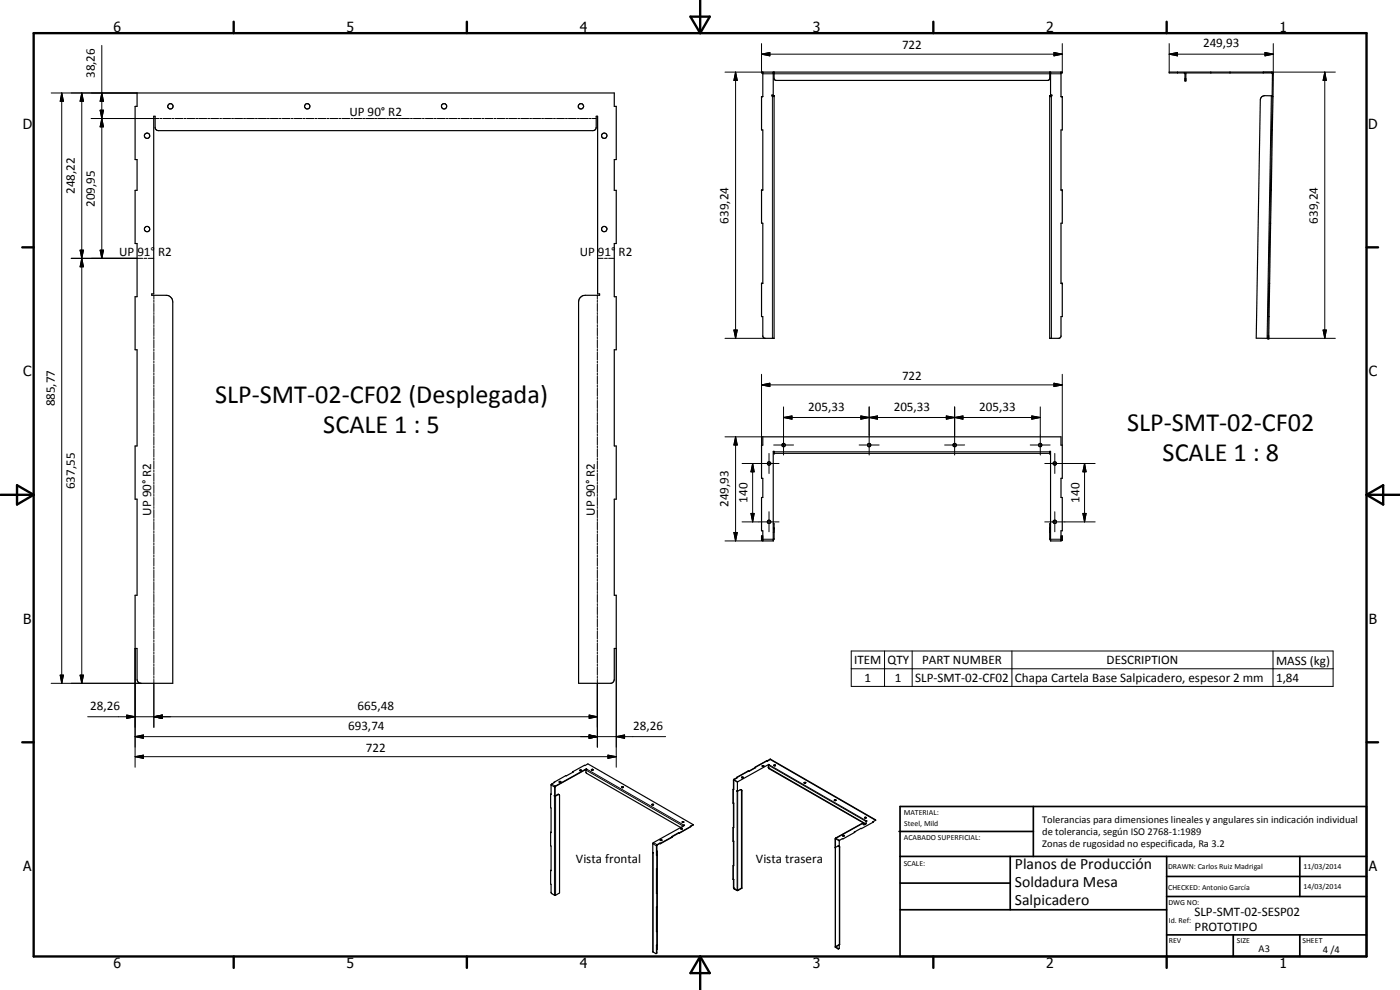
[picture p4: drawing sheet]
<svg xmlns="http://www.w3.org/2000/svg" width="420mm" height="297mm" viewBox="0 0 420 297" stroke-linecap="round" stroke-linejoin="round" font-family="sans-serif">
<g fill="none" stroke="#000" stroke-width=".35">
<path d="M41.1 27.9h143.3v4h.5v16h-.5v9.2h.5v16h-.5v15.9h.5v15.9h-.5v28.9h.5v16h-.5v28.8h.5v16h-.5l-.1 9.5-.2 .5-.7 .4h-9.8v-114.4a2 2 0 0 1 2-2h4.3v-.4h-.5v-53.3h-.5l-.1 3.8-.4 .4-.4 .1h-130.5l-.6-.2-.3-.6v-3.5h-.5v53.3h-.6v.4h4.4a2 2 0 0 1 1.9 2v114.4h-9.7l-.7-.4-.2-.5-.1-9.5h-.6v-16h.6v-28.8h-.6v-16h.6v-28.9h-.6v-15.9h.6v-15.9h-.6v-16h.6v-9.2h-.6v-16h.6zM228.9 21.6v7.4h-.4v10h.4v18h-.4v10h.4v18h-.4v10h.4l.1 6.1 .5 .4h2.8v-72.8h-.6v-.2h.4v-6.9M228.9 21.9h-.4v-.3h90.3v.3h-.4M232.1 21.9h.2M232.1 28.7h.1M232.3 21.6v2.1l.4 .4h81.9l.4-.4v-2.1M315 21.9h.3M315.3 21.6v6.9h.4v.2h-.7v72.8h2.9l.4-.4 .1-6.1h.4v-10h-.4v-18h.4v-10h-.4v-18h.4v-10h-.4v-7.4M315.3 28.7h.1M353.4 21.6v.3M355.5 21.9l.1 2.2h.3l-.1-2.2M363.4 21.6v.3"/>
<path d="M369.1 21.6v.3M379.1 21.6v.3M381.6 39h.2M381.6 39l-1 56M381.8 29l.1-7-.2-.1h-30.8v-.3h30.9l.3 .5-.1 6.9M381.8 28.7h-2.3a1.3 1.3 0 0 0-1.3 1.3l-1.2 71.5h3.8l.1-6.5M381.8 29h.2M381.8 29l-.2 10M381.8 39l-.3 18M382 29l-.2 10M381.3 57h.2M381.5 57l-.2 10"/>
<path d="M381.1 67h.2M381.3 67l-.4 28M380.6 95h.3M380.6 95l-.1 6.5M380.8 85h.2M228.9 131.1h89.5v2.5h.4v9.9h-.4v5.8h.4v10h-.4v3h-3.1v-26.9h-.3v.6h-82.7v-.6h-.2v26.9h-3.2v-3h-.4v-10h.4v-5.8h-.4v-9.9h.4zM232.1 157.1h.2v4.6l-.2 .4M315.3 157.1h-.3v4.6l.3 .4M228.5 161.7h.4M228.5 161h.4M228.5 161.4h.4M228.5 161.9h.4"/>
<path d="M228.9 160.8h-.4v.4h.4M228.9 161.2h-.4v1h.4M318.4 160.8h.4v.4h-.4M318.4 161.2h.4v1h-.4M318.4 161.7h.4M318.4 161h.4M318.4 161.4h.4M318.4 161.9h.4M165.3 238.3l.1 11.5-.1-.1M165.3 238.3h.1M166.3 234.7l-.9 .8v2.9l-.1-.1M166.3 234.7l.1 .1"/>
<path d="M166.4 238.8h.1M167.7 238.4l.2 .3v29.2l-1.3 .7-1.2-.8-.1-6.6M167.7 238.4l-1 .5-.3-.1M167.7 238.4l-1.2 .4M167.8 234.7h.5M167.8 234.7l.2-.3 .3 .3M171.9 231.6l4.5-2.4 31.7 18.2M171.9 231.6h.1l-5.7 3.1M171.9 231.7h.1M171.9 231.6v.1M174 231.1v.1M174 231.2h.5"/>
<path d="M174.1 231.1l.4 .1-.4 .1zM176 230.8l-.2 1 .3 .2 28.2 16.3M176 230.7v.1M176 230.7l-9.4 5.2-.1 2.9M176 230.8l-9.3 5.2-.2 .2v2.6M177.5 231h.5M178 230.9l-.3-.1-.2 .2M178 230.9v.1M178 231h-.5M186.6 236.2l.3-.1 .1 .2M186.6 236.2l.4 .1M186.6 236.2l.5 .1"/>
<path d="M220.1 236.8l-.1 4.2M220.1 236.8v4.1M220.2 234h.1M221.1 233.3l.1 .1-1 .7v2.8l-.1-.1M221.1 233.4l-1 .7v2.8M221.2 237.4h.1M221.3 237.3l-.1-.1 .1 .2 .9-.5 .3 .2v29.3M221.3 237.3l-.1 .1M222.4 236.9l.3 .4v29.2M222.6 233.2h.4M222.6 233.2l.1 .2 .3-.2M222.6 233.2h.1"/>
<path d="M224.6 231.3l-3.5 2M224.6 231.3l.1 .1M224.6 231.4l-3.5 1.9M224.6 231.4l.1 .1M224.6 231.3v.1M224.7 231.4v.1M226.6 230.3l-1.9 1.1M226.6 230.3h.2l-2.1 1.2M228.8 229.8h.4M228.8 229.8l.1 .2 .3-.2M230.2 228.2l-3.6 2.1M230.2 228.2l.1 .1"/>
<path d="M230.2 228.3l.1 .1M230.2 228.3l-3.6 2M230.2 228.2v.1M230.3 228.3v.1M230.6 229.5v.8l.2 .3 29.1 16.6M230.7 229.5h-.1M230.7 229.5l.1 1 29.1 16.7M230.7 229.4v.1M230.7 229.5h.1M230.7 229.4l-9.3 5.2-.1 2.7M231.2 227.8l-.9 .5M231.2 227.8l31.6 18.3"/>
<path d="M231.2 227.9l31.6 18.2M231.2 227.9l-.9 .5M231.2 227.8v.1M232.2 229.6l.4-.1 .1 .2-.3 .1zM232.3 229.6h.4M241.3 234.8h.5M241.3 234.8l.5 .1M241.3 234.9h.1M241.3 234.8v.1M241.8 234.9h-.4M165.3 249.7l.1 11.5h-.1M165.3 249.7h.1"/>
<path d="M195.7 241.4h.5M195.7 241.5h.4M195.9 255.7l.1 .2-.1-.1M197 256.6l.1 .1M197.1 256.7v11.3M197.1 255.3v29.6M197.1 256.5v.2M197.1 256.5l-.1 .1M198.1 253l-1 .6-.1 3M198.1 253.1l-1 .5v2.9M198.1 253h.1M198.1 253.1l.1 .1"/>
<path d="M198.1 253v.1M198.2 252l.5 .1-.3 .1zM198.2 252.1h.4M198.2 253v.2M201.7 251.1l-3.5 1.9M201.7 251.1l-3.5 2.1M203.7 249.9l-2.1 1.1 .1 .1M203.7 250l-2 1.1M203.7 249.9h.1M203.7 250l.1 .1M203.7 249.9v.1M203.8 249.9v.2"/>
<path d="M204.3 248.7l.2-.2 .3 .2M204.8 246.7l.2-.2 .2 .2M204.8 246.7h.4M204.8 246.6v.1M204.8 248.6l-.5 .1M204.8 246.6l.4 .1M205.3 247.6h.1l-9.5 5.4v32.6M205.3 247.6l-.2 .2M205.3 247.6v.1M207.3 248l-3.5 1.9M207.3 248l-3.5 2.1M208.1 247.4l-.9 .5 .1 .1"/>
<path d="M208.1 247.4l-.8 .5M220 252.4l.1 .1M220 241h.1M220.1 248.3l-.1 4.1M220.1 259.7l-.1 4.1M220.1 252.3l.1 .1M220.1 252.3l-.1 .1M220.1 248.3v4M220.1 259.7v4.1M220.1 240.9l.1 .1M220.1 240.9l-.1 .1M220.1 241v7.3"/>
<path d="M220.1 252.5v7.2M220.2 241l-.1 7.3M220.2 252.4l-.1 7.3M220.2 252.4l-.1 .1M220.2 241h-.1M250.4 240l.3 .2M250.4 240.1l.4 .1M250.4 240.1l.3-.2 .1 .3M250.4 240.1h.1M250.7 251.7v2.6M250.7 254.3h.1M250.8 251.5v.1"/>
<path d="M250.8 240.1l-.1 .1M250.9 240.1h-.1M251.8 253.8l-1.1 .5M251.8 253.8l.1 29.6M251.8 253.8l.1 .1M251.9 253.9l.1 29.5M252.9 250.7h.5M252.9 250.6l.5 .1-.4 .2zM256.4 249.6l.1 .2M256.5 249.8l-4.5 2.3-.1 1.8M259 246.9l-8.2 4.6-.2 .2 .1 32.5 .8 .5 .3-.1M259.1 247.3h.4"/>
<path d="M259.1 247.3h.1M259.1 246.9l-8.3 4.6M259.5 245.3h.1M259.5 247.3l-.1 .1-.3-.1M259.5 247.3h.1M259.5 245.2l.5 .1M259.5 245.2v.1M259.9 246.5v.7M260 245.3h-.5M260 245.3l-.3 .2-.2-.1M260 246.3l-.1 .2zM262 246.5l.1 .2"/>
<path d="M262.1 246.7l-5.7 3 .1 .1M262.8 246.1l-.9 .5 .2 .1M165.3 261.2h.1M197 279.5l.1 .1M197 268l.1 .1M197.1 268.1v11.3M197.1 279.6v6.4M197.1 268v.1M197.1 268h-.1M197.1 279.4v.2M197.1 279.4l-.1 .1M197.3 260.7l-.3-.1v7.4"/>
<path d="M197.3 272.2l-.3-.1v7.4M220 263.8l.1 .1M220.1 263.8l.1 .1M220.1 263.8h-.1M220.1 263.9l.2 2.8 1.1 .5 1.3-.7M220.2 263.9l.2 2.7 1 .5 1.1-.7M220.2 263.9h-.1M222.5 266.4l.2 .1M195.9 285.6h.1M196 285.6l1 .4M197.3 283.6l-.3-.1v2.5M250.8 284.1l1 .5"/>
<path d="M250.8 284.1h.1M251.8 284.6h.1M251.9 283.5l-.1 1.1M251.9 283.4h.1M251.9 283.4l-1.2 .7M252 283.4l-1.1 .7"/>
<circle cx="51.1" cy="31.9" r=".81"/>
<circle cx="92.2" cy="31.9" r=".8"/>
<circle cx="133.3" cy="31.9" r=".8"/>
<circle cx="174.3" cy="31.9" r=".8"/>
<circle cx="44.1" cy="40.7" r=".81"/>
<circle cx="181.3" cy="40.7" r=".8"/>
<circle cx="44.1" cy="68.7" r=".8"/>
<circle cx="181.3" cy="68.7" r=".82"/>
<circle cx="230.8" cy="139.1" r=".51"/>
<circle cx="235.2" cy="133.5" r=".49"/>
<circle cx="260.8" cy="133.5" r=".5"/>
<circle cx="286.5" cy="133.6" r=".51"/>
<circle cx="312.2" cy="133.5" r=".5"/>
<circle cx="316.5" cy="139.1" r=".51"/>
<circle cx="230.8" cy="156.6" r=".5"/>
<circle cx="316.5" cy="156.6" r=".52"/>
</g>
<g fill="none" stroke="#000" stroke-width=".3">
<path d="M30.6 13.6v63.9M228.5 16.3l2.5-.6v1.1zM228.5 16.3h90.3M228.5 13.1v8.5M316.3 15.7l2.5 .6-2.5 .5zM318.8 13.1v8.5M350.9 16.3l2.5-.6v1.1zM350.9 16.3h31.2M350.9 13.1v8.5M379.6 15.7l2.5 .6-2.5 .5zM382.1 13.1v9h-.2M15.4 27.9h25.7"/>
<path d="M18.5 27.9l.5 2.5h-.9zM18.5 27.9v177.1M24.5 27.9l.5 2.5h-1zM24.5 27.9v177.1M27.4 35.6h20.3M30 33.1h1.1l-.5 2.5zM30 33.1l1.1 5h-1.1l1.1-5zM30.6 27.9l.5 2.5h-1.1zM30.6 35.6l.5 2.5h-1.1zM48 35.6h.6M48.9 35.6h2.4M51.6 35.6h.6"/>
<path d="M52.5 35.6h2.4M55.2 35.6h.6M56.1 35.6h2.4M58.7 35.6h.7M59.6 35.6h2.4M62.3 35.6h.6M63.2 35.6h2.4M65.9 35.6h.6M66.8 35.6h2.4M69.5 35.6h.6M70.4 35.6h2.4M73.1 35.6h.6"/>
<path d="M74 35.6h2.4M76.7 35.6h.5M77.5 35.6h2.5M80.2 35.6h.6M81.1 35.6h2.4M83.8 35.6h.6M84.7 35.6h2.4M87.4 35.6h.6M88.3 35.6h2.4M91 35.6h.6M91.9 35.6h2.4M94.6 35.6h.6"/>
<path d="M95.5 35.6h2.3M98.1 35.6h.6M99 35.6h2.4M101.7 35.6h.6M102.6 35.6h2.4M105.3 35.6h.6M106.2 35.6h2.4M108.9 35.6h.6M109.8 35.6h2.4M112.4 35.6h.7M113.4 35.6h2.3M116 35.6h.6"/>
<path d="M116.9 35.6h2.4M119.6 35.6h.6M120.5 35.6h2.4M123.2 35.6h.6M124.1 35.6h2.3M126.8 35.6h.5M127.7 35.6h2.3M130.3 35.6h.6M131.2 35.6h2.4M133.9 35.6h.6M134.8 35.6h2.4M137.5 35.6h.6"/>
<path d="M138.4 35.6h2.4M141 35.6h.7M142 35.6h2.3M144.6 35.6h.6M145.5 35.6h2.4M148.2 35.6h.6M149.1 35.6h2.4M151.8 35.6h.6M152.7 35.6h2.4M155.4 35.6h.6M156.3 35.6h2.4M159 35.6h.5"/>
<path d="M159.8 35.6h2.5M162.5 35.6h.6M163.4 35.6h2.4M166.1 35.6h.6M167 35.6h2.4M169.7 35.6h.6M170.6 35.6h2.4M173.3 35.6h.6M174.1 35.6h2.5M176.9 35.6h.5M177.7 35.6h1.2M217.6 21.6h11.3"/>
<path d="M220.8 21.6l.5 2.5h-1.1zM220.8 21.6v79.9M228.9 22.1h3.2M231.8 28.7h.1M231.8 28.7v72.8M232.1 28.7h.2M232.3 22.1h82.7M315 28.7h.3M315.3 22.1h3.1M315.5 28.7h.1M315.5 28.7v72.8M355.6 22.1h.3"/>
<path d="M355.6 23.5h.3M379.1 21.6h21.7M381.5 28.7l-1.2 72.8M381.7 21.6v.3M397.6 21.6l.4 2.5h-.9zM397.6 21.6v79.9M21.4 77.5h21.4M24 75.1h1l-.5 2.4zM24.5 77.5l.5 2.6h-1zM30 75.1h1.1l-.5 2.4zM43.2 77.5h.9M44.5 77.5h1.6"/>
<path d="M179.4 77.5h1.6M181.4 77.5h.9M182.7 77.5h1.7M46.2 88.6v1.2M46.2 90.1v.6M46.2 91v2.5M46.2 93.8v.6M46.2 94.7v2.4M46.2 97.4v.6M46.2 98.3v2.4M179.3 88.6v1.2M179.3 90.1v.6"/>
<path d="M179.3 91v2.5M179.3 93.8v.6M179.3 94.7v2.4M179.3 97.4v.6M179.3 98.3v2.4M220.2 99h1.1l-.5 2.5zM397.1 99h.9l-.4 2.5zM46.2 101v.6M46.2 101.9v2.5M46.2 104.6v.7M46.2 105.6v2.4M46.2 108.3v.6"/>
<path d="M46.2 109.2v2.4M46.2 111.9v.7M46.2 112.9v2.4M46.2 115.6v.6M46.2 116.5v2.4M46.2 119.2v.6M179.3 101v.6M179.3 101.9v2.5M179.3 104.6v.7M179.3 105.6v2.4M179.3 108.3v.6M179.3 109.2v2.4"/>
<path d="M179.3 111.9v.7M179.3 112.9v2.4M179.3 115.6v.6M179.3 116.5v2.4M179.3 119.2v.6M217.6 101.5h12.1M228.5 115.5l2.5-.5v1zM228.5 112.3v21.3M228.5 115.5h90.3M316.3 115l2.5 .5-2.5 .5zM318.8 112.3v21.3M380.5 100.8h.3"/>
<path d="M380.8 101.5h20M46.2 120.1v2.5M46.2 122.9v.6M46.2 123.8v2.4M46.2 126.5v.6M46.2 127.4v2.4M46.2 130.1v.6M46.2 131.1v2.4M46.2 133.8v.6M46.2 134.7v2.4M46.2 137.4v.6M46.2 138.3v2.5"/>
<path d="M179.3 120.1v2.5M179.3 122.9v.6M179.3 123.8v2.4M179.3 126.5v.6M179.3 127.4v2.4M179.3 130.1v.6M179.3 131.1v2.4M179.3 133.8v.6M179.3 134.7v2.4M179.3 137.4v.6M179.3 138.3v2.5M217.6 131.1h11.3"/>
<path d="M220.8 131.1l.5 2.4h-1.1zM220.8 131.1v31.2M222.7 139.1h11.1M225.9 139.1l.4 2.5h-.9zM225.9 139.1v17.5M230.8 136.1v6M232.2 133.5h6M232.3 135.6h82.7M235.2 125.3l2.5-.5v1zM235.2 125.3h77M235.2 122.1v14.4M257.8 133.5h6.1"/>
<path d="M258.3 124.8l2.5 .5-2.5 .5zM260.8 125.3l2.5-.5v1zM260.8 122.1v14.4M283.5 133.5h6M284 124.8l2.5 .5-2.5 .5zM286.5 125.3l2.5-.5v1zM286.5 122.1v14.4M309.2 133.5h6M309.7 124.8l2.5 .5-2.5 .5zM312.2 122.1v14.4M313.6 139.1h15.1M316.6 136.1v6"/>
<path d="M325.5 139.1l.5 2.5h-1zM325.5 139.1v17.5M46.2 141.1v.5M46.2 142v2.4M46.2 144.7v.6M46.2 145.6v2.4M46.2 148.3v.6M46.2 149.2v2.5M46.2 152v.6M46.2 152.9v2.4M46.2 155.6v.6M46.2 156.5v2.4"/>
<path d="M46.2 159.3v.6M179.3 141.1v.5M179.3 142v2.4M179.3 144.7v.6M179.3 145.6v2.4M179.3 148.3v.6M179.3 149.2v2.5M179.3 152v.6M179.3 152.9v2.4M179.3 155.6v.6M179.3 156.5v2.4M179.3 159.3v.6"/>
<path d="M220.2 159.8h1.1l-.5 2.5zM222.7 156.6h11.1M225.4 154.1h.9l-.4 2.5zM230.8 153.5v6.1M232.1 159.7h.2M232.1 158.4h.2M313.6 156.6h15.1M315 159.7h.3M315 158.4h.3M316.6 153.5v6.1M325 154.1h1l-.5 2.5zM46.2 160.1v2.5"/>
<path d="M46.2 162.9v.6M46.2 163.8v2.4M46.2 166.5v.6M46.2 167.4v2.4M46.2 170.2v.6M46.2 171.1v2.4M46.2 173.8v.6M46.2 174.7v2.5M46.2 177.5v.6M46.2 178.4v2.4M179.3 160.1v2.5M179.3 162.9v.6"/>
<path d="M179.3 163.8v2.4M179.3 166.5v.6M179.3 167.4v2.4M179.3 170.2v.6M179.3 171.1v2.4M179.3 173.8v.6M179.3 174.7v2.5M179.3 177.5v.6M179.3 178.4v2.4M217.6 162.3h11.3M228.9 161.8h3.2M232.1 161.7h.2"/>
<path d="M315 161.7h.3M315.3 161.8h3.1M40.5 194.6v35.6M46.2 181.1v.6M46.2 182v2.4M46.2 184.7v.6M46.2 185.6v2.5M46.2 188.4v.6M46.2 189.3v2.4M46.2 192v.6M46.2 192.9v2.4M46.2 195.6v.7"/>
<path d="M46.2 196.6v2.4M46.2 199.3v.6M179.3 181.1v.6M179.3 182v2.4M179.3 184.7v.6M179.3 185.6v2.5M179.3 188.4v.6M179.3 189.3v2.4M179.3 192v.6M179.3 192.9v2.4M179.3 195.6v.7M179.3 196.6v2.4"/>
<path d="M179.3 199.3v.6M184.9 194.6v35.6M255.5 195.3h144.6v10.7h-144.6zM265.5 195.3v10.7M273.8 195.3v10.7M303.7 195.3v10.7M382 195.3v10.7M15.4 205h26.9M18.1 202.6h.9l-.5 2.4zM24 202.6h1l-.5 2.4zM26.3 215.1h153M38 214.5l2.5 .6-2.5 .5z"/>
<path d="M46.2 215.1l2.5-.6v1.1zM46.2 200.2v2.4M46.2 202.9v.6M46.2 203.8v14.4M176.8 214.5l2.5 .6-2.5 .5zM179.3 200.2v2.4M179.3 202.9v.6M179.3 203.8v20.4M255.5 200.7h144.6M40.5 221l2.5-.5v1zM40.5 227l2.5-.4v.9zM40.5 221h159.3"/>
<path d="M40.5 227h144.4M165.4 235.5l1.2 .6M165.6 235.2l1.1 .8M166.5 238.8l-.1 29.8M166.7 238.8v29.8M167.4 238.4h.1M175.8 231.1l29.2 16.8M176.1 230.8l29.2 16.9M176.8 220.5l2.5 .5-2.5 .5zM182.4 226.6l2.5 .4-2.5 .5zM184.9 221l2.5-.5v1zM220.1 234.1l1.2 .6"/>
<path d="M220.3 233.8l1.1 .8M221.2 237.4v29.7M221.4 237.4v29.7M222.5 237.2l.2 .1M230.6 229.7l29.3 16.8M230.7 230.2l-.1 .1M230.8 229.4h.1M230.8 229.4l29.2 16.9M230.9 230.5l-.1 .1M195.9 253.2l1.2 .5M196 255.9v29.7M196.1 252.8l1.1 .7"/>
<path d="M250.6 251.7l1.3 .6M250.7 254.3v29.8M250.9 251.4l1.1 .7M251.9 254.1l.1 .1M259.7 247.1l-.1 .1M220.2 266.2l-.1 .1M220.5 266.7h-.1M197.1 285.9h-.1M250.9 284.1v.1M251.6 284.6l-.1 .1"/>
</g>
<g fill="#000">
<circle cx="228.5" cy="29" r=".18"/>
<circle cx="228.9" cy="21.6" r=".18"/>
<circle cx="232.1" cy="21.6" r=".18"/>
<circle cx="232.1" cy="28.7" r=".18"/>
<circle cx="232.3" cy="21.6" r=".18"/>
<circle cx="232.3" cy="28.7" r=".18"/>
<circle cx="315" cy="28.7" r=".18"/>
<circle cx="315" cy="21.6" r=".18"/>
<circle cx="315.3" cy="28.7" r=".18"/>
<circle cx="315.3" cy="21.6" r=".18"/>
<circle cx="318.4" cy="21.6" r=".18"/>
<circle cx="318.8" cy="29" r=".18"/>
<circle cx="355.6" cy="24.1" r=".18"/>
<circle cx="355.9" cy="24.1" r=".18"/>
<circle cx="228.5" cy="57" r=".18"/>
<circle cx="318.8" cy="57" r=".18"/>
<circle cx="228.5" cy="85" r=".18"/>
<circle cx="318.8" cy="85" r=".18"/>
<circle cx="380.5" cy="101.5" r=".18"/>
<circle cx="380.8" cy="101.5" r=".18"/>
<circle cx="232.3" cy="136" r=".18"/>
<circle cx="315" cy="136" r=".18"/>
<circle cx="232.3" cy="158.4" r=".18"/>
<circle cx="315" cy="158.4" r=".18"/>
<circle cx="166.4" cy="238.8" r=".18"/>
<circle cx="176" cy="230.8" r=".18"/>
<circle cx="176.1" cy="230.8" r=".18"/>
<circle cx="197.1" cy="255.3" r=".18"/>
<circle cx="250.7" cy="254.3" r=".18"/>
<circle cx="260" cy="246.3" r=".18"/>
</g>
<g fill="none" stroke="#000" stroke-width=".71">
<path d="M10.1 9.9h400v277.1h-400zM70.1 6.5v3.4M140.1 6.5v3.4M207.2 5h5.8l-2.9 4.9zM210.1 0v9.9M280.1 6.5v3.4M350.1 6.5v3.4M6.7 74.2h3.4M410.1 74.2h3.5M.1 148.5h10M5.1 145.6l5 2.9-5 2.9zM410.1 148.5h10"/>
<path d="M410.1 148.5l5-2.9v5.8zM6.7 222.7h3.4M410.1 222.7h3.5M70.1 287v3.4M140.1 287v3.4M210.1 287v10M210.1 287l2.9 5h-5.8zM280.1 287v3.4M350.1 287v3.4"/>
</g>
<g fill="none" stroke="#000" stroke-width=".51">
<path d="M269.8 249.5h40.3M270.1 242h140v45h-140zM270.1 257h140M303.2 257v16M310.1 242v15M350.1 257v30M390.1 257v12M270.1 265h33.1M270.1 273h80M350.1 269h60M350.1 263h60M350.1 280.5h60"/>
<path d="M370.1 280.5v6.5M390.1 280.5v6.5"/>
</g>
<g fill="#000">
<path d="M228.5 16.3l2.5-.6v1.1zM316.3 15.7l2.5 .6-2.5 .5zM350.9 16.3l2.5-.6v1.1zM379.6 15.7l2.5 .6-2.5 .5zM18.5 27.9l.5 2.5h-.9zM24.5 27.9l.5 2.5h-1zM30 33.1h1.1l-.5 2.5zM30.6 27.9l.5 2.5h-1.1zM30.6 35.6l.5 2.5h-1.1zM220.8 21.6l.5 2.5h-1.1zM397.6 21.6l.4 2.5h-.9zM24 75.1h1l-.5 2.4z"/>
<path d="M30 75.1h1.1l-.5 2.4zM24.5 77.5l.5 2.6h-1zM220.2 99h1.1l-.5 2.5zM397.1 99h.9l-.4 2.5zM228.5 115.5l2.5-.5v1zM316.3 115l2.5 .5-2.5 .5zM220.8 131.1l.5 2.4h-1.1zM235.2 125.3l2.5-.5v1zM258.3 124.8l2.5 .5-2.5 .5zM260.8 125.3l2.5-.5v1zM284 124.8l2.5 .5-2.5 .5zM286.5 125.3l2.5-.5v1z"/>
<path d="M309.7 124.8l2.5 .5-2.5 .5zM220.2 159.8h1.1l-.5 2.5zM225.4 154.1h.9l-.4 2.5zM225.9 139.1l.4 2.5h-.9zM325 154.1h1l-.5 2.5zM325.5 139.1l.5 2.5h-1zM18.1 202.6h.9l-.5 2.4zM24 202.6h1l-.5 2.4zM38 214.5l2.5 .6-2.5 .5zM46.2 215.1l2.5-.6v1.1zM176.8 214.5l2.5 .6-2.5 .5zM40.5 221l2.5-.5v1z"/>
<path d="M40.5 227l2.5-.4v.9zM176.8 220.5l2.5 .5-2.5 .5zM182.4 226.6l2.5 .4-2.5 .5zM184.9 221l2.5-.5v1z"/>
</g>
<g font-size="7.9">
<text x="64.6" y="120.8">SLP-SMT-02-CF02 (Desplegada)</text>
<text x="97" y="129.8">SCALE 1 : 5</text>
<text x="338.3" y="129.3">SLP-SMT-02-CF02</text>
<text x="348.9" y="138.3">SCALE 1 : 8</text>
</g>
<g font-size="4.7">
<text x="304.6" y="260.8">Planos de Producción</text>
<text x="304.6" y="266.2">Soldadura Mesa</text>
<text x="304.6" y="271.6">Salpicadero</text>
</g>
<g font-size="4.2">
<text x="34" y="9.6">6</text>
<text x="104" y="9.6">5</text>
<text x="174" y="9.6">4</text>
<text x="244" y="9.6">3</text>
<text x="314" y="9.6">2</text>
<text x="384" y="9.6">1</text>
<text x="6.8" y="38.7">D</text>
<text x="410.6" y="38.7">D</text>
<text x="7" y="112.9">C</text>
<text x="410.8" y="112.9">C</text>
<text x="7" y="187.1">B</text>
<text x="410.8" y="187.1">B</text>
<text x="7" y="261.4">A</text>
<text x="410.8" y="261.4">A</text>
<text x="34" y="290.4">6</text>
<text x="104" y="290.4">5</text>
<text x="174" y="290.4">4</text>
<text x="244" y="290.4">3</text>
<text x="314" y="290.4">2</text>
<text x="384" y="290.4">1</text>
</g>
<g font-size="3.9">
<text x="270.7" y="14.8">722</text>
<text x="361.1" y="14.2">249,93</text>
<text x="28.5" y="23.4" transform="rotate(-90 28.5 23.4)">38,26</text>
<text x="104.8" y="34.8">UP 90° R2</text>
<text x="22.5" y="58.2" transform="rotate(-90 22.5 58.2)">248,22</text>
<text x="28.5" y="62.1" transform="rotate(-90 28.5 62.1)">209,95</text>
<text x="218.6" y="67.1" transform="rotate(-90 218.6 67.1)">639,24</text>
<text x="395.5" y="67.1" transform="rotate(-90 395.5 67.1)">639,24</text>
<text x="35.8" y="76.8">UP 91° R2</text>
<text x="174" y="76.8">UP 91° R2</text>
<text x="270.7" y="114">722</text>
<text x="16.5" y="122" transform="rotate(-90 16.5 122)">885,77</text>
<text x="242.5" y="123.2">205,33</text>
<text x="268.2" y="123.2">205,33</text>
<text x="293.9" y="123.2">205,33</text>
<text x="22.5" y="146.8" transform="rotate(-90 22.5 146.8)">637,55</text>
<text x="45.4" y="154.7" transform="rotate(-90 45.4 154.7)">UP 90° R2</text>
<text x="178.5" y="154.7" transform="rotate(-90 178.5 154.7)">UP 90° R2</text>
<text x="218.6" y="152.1" transform="rotate(-90 218.6 152.1)">249,93</text>
<text x="224.3" y="150.8" transform="rotate(-90 224.3 150.8)">140</text>
<text x="323.9" y="150.8" transform="rotate(-90 323.9 150.8)">140</text>
<text x="256.4" y="199.3">ITEM</text>
<text x="266.4" y="199.3">QTY</text>
<text x="276.8" y="199.3">PART NUMBER</text>
<text x="332.1" y="199.3">DESCRIPTION</text>
<text x="383" y="199.4">MASS (kg)</text>
<text x="259.5" y="204.6">1</text>
<text x="268.6" y="204.6">1</text>
<text x="274.6" y="204.6">SLP-SMT-02-CF02</text>
<text x="304.6" y="204.6">Chapa Cartela Base Salpicadero, espesor 2 mm</text>
<text x="383" y="204.6">1,84</text>
<text x="27.1" y="213">28,26</text>
<text x="107.3" y="213">665,48</text>
<text x="104.5" y="219">693,74</text>
<text x="190.1" y="219">28,26</text>
<text x="109.8" y="225.5">722</text>
<text x="172.8" y="259">Vista frontal</text>
<text x="226.9" y="259.1">Vista trasera</text>
<text x="358.5" y="275">SLP-SMT-02-SESP02</text>
<text x="358.5" y="279.4">PROTOTIPO</text>
</g>
<g font-size="3.1">
<text x="312.7" y="246.8">Tolerancias para dimensiones lineales y angulares sin indicación individual</text>
<text x="312.7" y="250.4">de tolerancia, según ISO 2768-1:1989</text>
<text x="312.7" y="254">Zonas de rugosidad no especificada, Ra 3.2</text>
<text x="377.7" y="285.6">A3</text>
<text x="397" y="285.9">4 /4</text>
</g>
<g font-size="2.4">
<text x="271.2" y="244.4">MATERIAL:</text>
<text x="271.3" y="252">ACABADO SUPERFICIAL:</text>
<text x="271.4" y="247.9">Steel, Mild</text>
<text x="271.2" y="259.7">SCALE:</text>
<text x="350.6" y="260.8">DRAWN: Carlos Ruiz Madrigal</text>
<text x="391.2" y="260.6">11/03/2014</text>
<text x="350.6" y="267.1">CHECKED: Antonio García</text>
<text x="391.2" y="266.7">14/03/2014</text>
<text x="350.6" y="271.4">DWG NO:</text>
<text x="350.8" y="276.9">Id. Ref:</text>
<text x="350.8" y="282.8">REV</text>
<text x="371.2" y="282.9">SIZE</text>
<text x="390.9" y="282.9">SHEET</text>
</g>
</svg>
